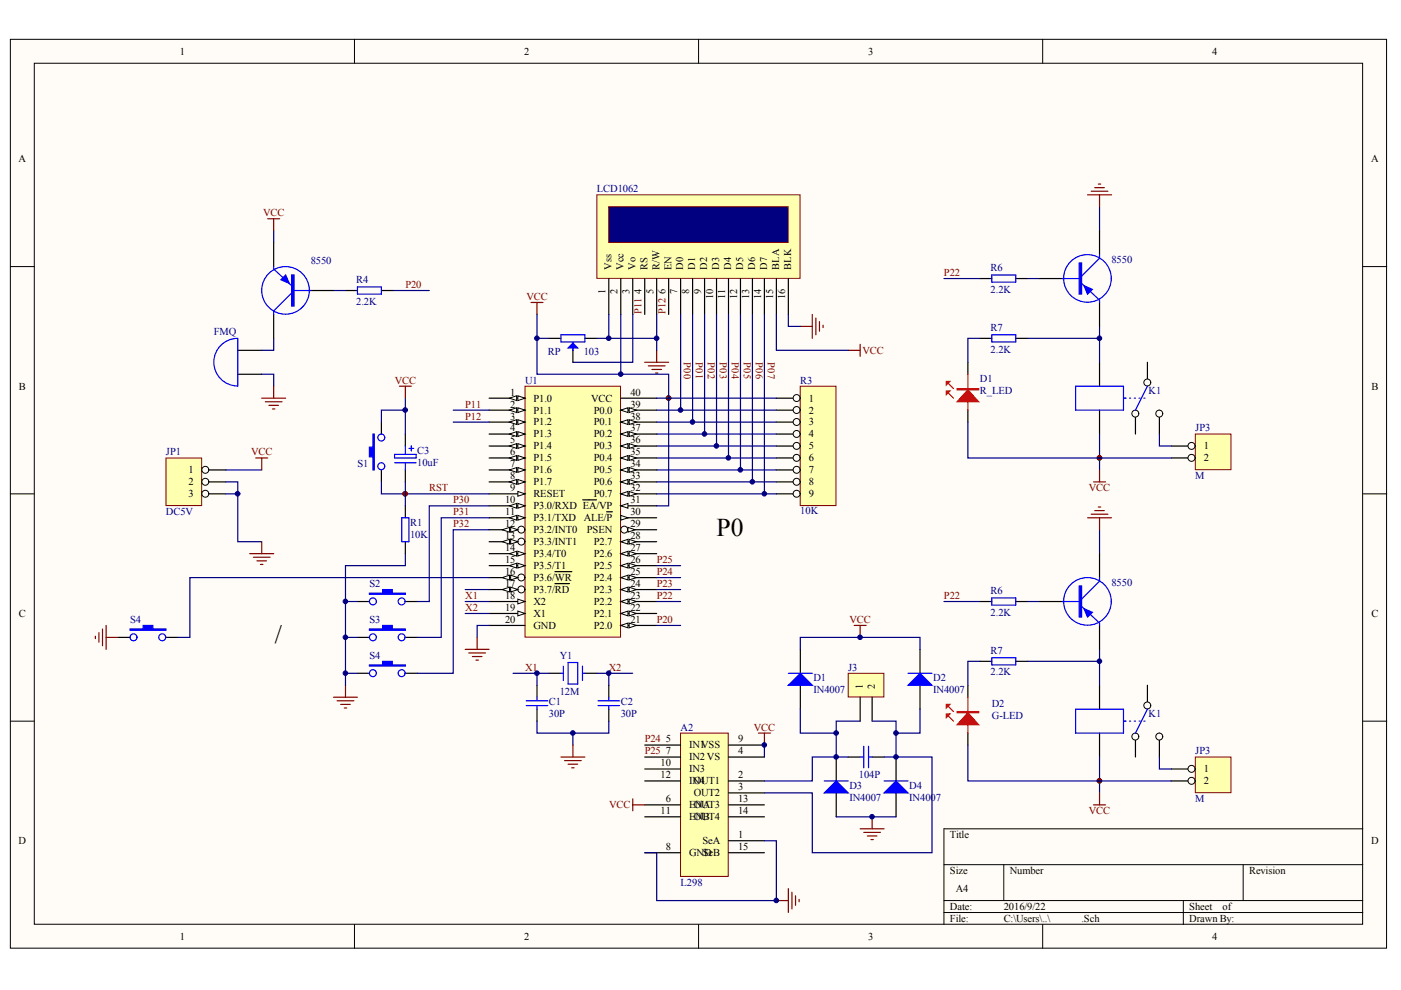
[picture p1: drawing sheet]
<svg xmlns="http://www.w3.org/2000/svg" width="297mm" height="210mm" viewBox="0 0 297 210" stroke-linecap="round" stroke-linejoin="round" font-family="sans-serif">
<g fill="#fffcf8" stroke="#000" stroke-width=".21">
<path d="M2.2 8.3h291.8v192.7h-291.8z"/>
<path d="M7.3 13.4h281.6v182.6h-281.6z"/>
</g>
<g fill="none" stroke="#000" stroke-width=".21">
<path d="M75.2 8.3v5.1M148.1 8.3v5.1M221.1 8.3v5.1M2.2 56.5h5.1M289 56.5h5M2.2 104.7h5.1M289 104.7h5M2.2 152.9h5.1M289 152.9h5M289 175.7h-88.9v20.3M75.2 196v5.1M148.1 196v5.1"/>
<path d="M200.1 183.3h88.9M200.1 190.9h88.9M200.1 193.5h88.9M212.8 183.3v7.6M221.1 196v5.1M250.9 190.9v5.1M263.6 183.3v7.6"/>
</g>
<g fill="#000080" stroke="#000080" stroke-width=".21">
<circle cx="85.9" cy="104.7" r=".49"/>
<circle cx="141.7" cy="84.4" r=".48"/>
<circle cx="233.1" cy="165.6" r=".48"/>
<circle cx="233.1" cy="97.1" r=".48"/>
</g>
<path d="M126.5 41.3h43.1v17.7h-43.1z" fill="#ffffb0" stroke="#800000" stroke-width=".21"/>
<path d="M129.1 43.8h38v7.6h-38z" fill="#000080" stroke="#800000" stroke-width=".21"/>
<g fill="none" stroke="#000" stroke-width=".25">
<path d="M129.1 59.1v7.6M131.6 59.1v7.6M134.2 59.1v7.6M136.7 59.1v7.6M139.2 59.1v7.6M141.8 59.1v7.6M144.3 59.1v7.6M146.8 59.1v7.6M149.4 59.1v7.6M151.9 59.1v7.6M154.5 59.1v7.6M157 59.1v7.6"/>
<path d="M159.5 59.1v7.6M162.1 59.1v7.6M164.6 59.1v7.6M167.1 59.1v7.6"/>
</g>
<path d="M169.7 69.2h2.5M172.2 66.7v5M173 67.4v3.6M173.7 68.2v2M174.5 69v.5M179.8 74.3h2.6M182.4 73v2.5" fill="none" stroke="#800000" stroke-width=".25"/>
<path d="M169.7 81.9h7.5v25.3h-7.5z" fill="#ffffb0" stroke="#800000" stroke-width=".21"/>
<path d="M164.6 84.4h5.1" fill="none" stroke="#000" stroke-width=".25"/>
<circle cx="168.9" cy="84.4" r=".74" fill="#fffcf8" stroke="#000" stroke-width=".21"/>
<path d="M164.6 87h5.1" fill="none" stroke="#000" stroke-width=".25"/>
<circle cx="168.9" cy="86.9" r=".74" fill="#fffcf8" stroke="#000" stroke-width=".21"/>
<path d="M164.6 89.5h5.1" fill="none" stroke="#000" stroke-width=".25"/>
<circle cx="168.9" cy="89.5" r=".74" fill="#fffcf8" stroke="#000" stroke-width=".21"/>
<path d="M164.6 92h5.1" fill="none" stroke="#000" stroke-width=".25"/>
<circle cx="168.9" cy="92" r=".74" fill="#fffcf8" stroke="#000" stroke-width=".21"/>
<path d="M164.6 94.6h5.1" fill="none" stroke="#000" stroke-width=".25"/>
<circle cx="168.9" cy="94.5" r=".74" fill="#fffcf8" stroke="#000" stroke-width=".21"/>
<path d="M164.6 97.1h5.1" fill="none" stroke="#000" stroke-width=".25"/>
<circle cx="168.9" cy="97.1" r=".74" fill="#fffcf8" stroke="#000" stroke-width=".21"/>
<path d="M164.6 99.6h5.1" fill="none" stroke="#000" stroke-width=".25"/>
<circle cx="168.9" cy="99.6" r=".74" fill="#fffcf8" stroke="#000" stroke-width=".21"/>
<path d="M164.6 102.2h5.1" fill="none" stroke="#000" stroke-width=".25"/>
<circle cx="168.9" cy="102.1" r=".74" fill="#fffcf8" stroke="#000" stroke-width=".21"/>
<path d="M164.6 104.7h5.1" fill="none" stroke="#000" stroke-width=".25"/>
<circle cx="168.9" cy="104.7" r=".74" fill="#fffcf8" stroke="#000" stroke-width=".21"/>
<g fill="none" stroke="#000080" stroke-width=".25">
<path d="M129.1 66.7v5M134.2 66.7v10.1h-12.7M144.3 66.7v20.3M146.8 66.7v22.8M149.4 66.7v25.3M151.9 66.7v27.9M154.5 66.7v30.4M157 66.7v32.9M159.5 66.7v35.5M162.1 66.7v38M167.1 66.7v2.5h2.6M139.2 87h25.4"/>
<path d="M139.2 89.5h25.4M139.2 92h25.4M139.2 94.6h25.4M139.2 97.1h25.4M139.2 99.6h25.4M139.2 102.2h25.4M139.2 104.7h25.4"/>
</g>
<path d="M136.7 76.8h5.1M137.5 77.6h3.5M138.2 78.3h2M139 79.1h.5M139.2 74.3v2.5" fill="none" stroke="#800000" stroke-width=".25"/>
<path d="M116.4 71.7h2.5M121.5 74.3v2.5M124 71.7h2.5" fill="none" stroke="#000" stroke-width=".25"/>
<path d="M118.9 71h5.1v1.5h-5.1zM121.5 72.5v1.8" fill="none" stroke="#00f" stroke-width=".25"/>
<path d="M120.5 73.8l1-1 1 1z" fill="#00f" stroke="#00f" stroke-width=".25"/>
<path d="M111.3 81.9h20.3v53.2h-20.3z" fill="#ffffb0" stroke="#800000" stroke-width=".21"/>
<path d="M131.6 107.2h7.6" fill="none" stroke="#000" stroke-width=".25"/>
<path d="M131.6 107.2l1.5-.5v1.1z" fill="#fffcf8" stroke="#000" stroke-width=".21"/>
<path d="M123.5 106h3M103.7 130.1h7.6" fill="none" stroke="#000" stroke-width=".25"/>
<path d="M109.8 129.6l1.5 .5-1.5 .5z" fill="#fffcf8" stroke="#000" stroke-width=".21"/>
<path d="M103.7 127.5h7.6" fill="none" stroke="#000" stroke-width=".25"/>
<path d="M109.8 127l1.5 .5-1.5 .5z" fill="#fffcf8" stroke="#000" stroke-width=".21"/>
<path d="M103.7 104.7h7.6" fill="none" stroke="#000" stroke-width=".25"/>
<path d="M109.8 104.2l1.5 .5-1.5 .5z" fill="#fffcf8" stroke="#000" stroke-width=".21"/>
<path d="M103.7 125h7.6" fill="none" stroke="#000" stroke-width=".25"/>
<circle cx="110.5" cy="125" r=".74" fill="#fffcf8" stroke="#000" stroke-width=".21"/>
<g fill="#fffcf8" stroke="#000" stroke-width=".21">
<path d="M108.3 124.5l1.5 .5-1.5 .5z"/>
<path d="M106.5 125l1.5-.5v1z"/>
</g>
<path d="M103.7 122.5h7.6M117.7 123.7h3" fill="none" stroke="#000" stroke-width=".25"/>
<circle cx="110.5" cy="122.4" r=".74" fill="#fffcf8" stroke="#000" stroke-width=".21"/>
<g fill="#fffcf8" stroke="#000" stroke-width=".21">
<path d="M108.3 122l1.5 .5-1.5 .5z"/>
<path d="M106.5 122.5l1.5-.5v1z"/>
</g>
<path d="M103.7 112.3h7.6M117.7 121.2h3.5" fill="none" stroke="#000" stroke-width=".25"/>
<circle cx="110.5" cy="112.3" r=".74" fill="#fffcf8" stroke="#000" stroke-width=".21"/>
<g fill="#fffcf8" stroke="#000" stroke-width=".21">
<path d="M108.3 111.8l1.5 .5-1.5 .5z"/>
<path d="M106.5 112.3l1.5-.5v1z"/>
</g>
<path d="M103.7 114.9h7.6" fill="none" stroke="#000" stroke-width=".25"/>
<circle cx="110.5" cy="114.8" r=".74" fill="#fffcf8" stroke="#000" stroke-width=".21"/>
<g fill="#fffcf8" stroke="#000" stroke-width=".21">
<path d="M108.3 114.3l1.5 .6-1.5 .5z"/>
<path d="M106.5 114.9l1.5-.6v1.1z"/>
</g>
<path d="M103.7 117.4h7.6" fill="none" stroke="#000" stroke-width=".25"/>
<g fill="#fffcf8" stroke="#000" stroke-width=".21">
<path d="M109.8 116.9l1.5 .5-1.5 .5z"/>
<path d="M108 117.4l1.5-.5v1z"/>
</g>
<path d="M103.7 119.9h7.6" fill="none" stroke="#000" stroke-width=".25"/>
<g fill="#fffcf8" stroke="#000" stroke-width=".21">
<path d="M109.8 119.4l1.5 .5-1.5 .5z"/>
<path d="M108 119.9l1.5-.5v1z"/>
</g>
<path d="M103.7 84.4h7.6" fill="none" stroke="#000" stroke-width=".25"/>
<g fill="#fffcf8" stroke="#000" stroke-width=".21">
<path d="M109.8 83.9l1.5 .5-1.5 .5z"/>
<path d="M108 84.4l1.5-.5v1z"/>
</g>
<path d="M103.7 87h7.6" fill="none" stroke="#000" stroke-width=".25"/>
<g fill="#fffcf8" stroke="#000" stroke-width=".21">
<path d="M109.8 86.5l1.5 .5-1.5 .5z"/>
<path d="M108 87l1.5-.5v1z"/>
</g>
<path d="M103.7 89.5h7.6" fill="none" stroke="#000" stroke-width=".25"/>
<g fill="#fffcf8" stroke="#000" stroke-width=".21">
<path d="M109.8 89l1.5 .5-1.5 .5z"/>
<path d="M108 89.5l1.5-.5v1z"/>
</g>
<path d="M103.7 92h7.6" fill="none" stroke="#000" stroke-width=".25"/>
<g fill="#fffcf8" stroke="#000" stroke-width=".21">
<path d="M109.8 91.5l1.5 .5-1.5 .5z"/>
<path d="M108 92l1.5-.5v1z"/>
</g>
<path d="M103.7 94.6h7.6" fill="none" stroke="#000" stroke-width=".25"/>
<g fill="#fffcf8" stroke="#000" stroke-width=".21">
<path d="M109.8 94.1l1.5 .5-1.5 .5z"/>
<path d="M108 94.6l1.5-.5v1z"/>
</g>
<path d="M103.7 97.1h7.6" fill="none" stroke="#000" stroke-width=".25"/>
<g fill="#fffcf8" stroke="#000" stroke-width=".21">
<path d="M109.8 96.6l1.5 .5-1.5 .5z"/>
<path d="M108 97.1l1.5-.5v1z"/>
</g>
<path d="M103.7 99.6h7.6" fill="none" stroke="#000" stroke-width=".25"/>
<g fill="#fffcf8" stroke="#000" stroke-width=".21">
<path d="M109.8 99.1l1.5 .5-1.5 .5z"/>
<path d="M108 99.6l1.5-.5v1z"/>
</g>
<path d="M103.7 102.2h7.6" fill="none" stroke="#000" stroke-width=".25"/>
<g fill="#fffcf8" stroke="#000" stroke-width=".21">
<path d="M109.8 101.7l1.5 .5-1.5 .5z"/>
<path d="M108 102.2l1.5-.5v1z"/>
</g>
<path d="M131.6 87h7.6" fill="none" stroke="#000" stroke-width=".25"/>
<g fill="#fffcf8" stroke="#000" stroke-width=".21">
<path d="M131.6 87l1.5-.5v1z"/>
<path d="M133.4 86.5l1.5 .5-1.5 .5z"/>
</g>
<path d="M131.6 89.5h7.6" fill="none" stroke="#000" stroke-width=".25"/>
<g fill="#fffcf8" stroke="#000" stroke-width=".21">
<path d="M131.6 89.5l1.5-.5v1z"/>
<path d="M133.4 89l1.5 .5-1.5 .5z"/>
</g>
<path d="M131.6 92h7.6" fill="none" stroke="#000" stroke-width=".25"/>
<g fill="#fffcf8" stroke="#000" stroke-width=".21">
<path d="M131.6 92l1.5-.5v1z"/>
<path d="M133.4 91.5l1.5 .5-1.5 .5z"/>
</g>
<path d="M131.6 94.6h7.6" fill="none" stroke="#000" stroke-width=".25"/>
<g fill="#fffcf8" stroke="#000" stroke-width=".21">
<path d="M131.6 94.6l1.5-.5v1z"/>
<path d="M133.4 94.1l1.5 .5-1.5 .5z"/>
</g>
<path d="M131.6 97.1h7.6" fill="none" stroke="#000" stroke-width=".25"/>
<g fill="#fffcf8" stroke="#000" stroke-width=".21">
<path d="M131.6 97.1l1.5-.5v1z"/>
<path d="M133.4 96.6l1.5 .5-1.5 .5z"/>
</g>
<path d="M131.6 99.6h7.6" fill="none" stroke="#000" stroke-width=".25"/>
<g fill="#fffcf8" stroke="#000" stroke-width=".21">
<path d="M131.6 99.6l1.5-.5v1z"/>
<path d="M133.4 99.1l1.5 .5-1.5 .5z"/>
</g>
<path d="M131.6 102.2h7.6" fill="none" stroke="#000" stroke-width=".25"/>
<g fill="#fffcf8" stroke="#000" stroke-width=".21">
<path d="M131.6 102.2l1.5-.5v1z"/>
<path d="M133.4 101.7l1.5 .5-1.5 .5z"/>
</g>
<path d="M131.6 104.7h7.6" fill="none" stroke="#000" stroke-width=".25"/>
<g fill="#fffcf8" stroke="#000" stroke-width=".21">
<path d="M131.6 104.7l1.5-.5v1z"/>
<path d="M133.4 104.2l1.5 .5-1.5 .5z"/>
</g>
<path d="M131.6 132.6h7.6" fill="none" stroke="#000" stroke-width=".25"/>
<g fill="#fffcf8" stroke="#000" stroke-width=".21">
<path d="M131.6 132.6l1.5-.5v1z"/>
<path d="M133.4 132.1l1.5 .5-1.5 .5z"/>
</g>
<path d="M131.6 130.1h7.6" fill="none" stroke="#000" stroke-width=".25"/>
<g fill="#fffcf8" stroke="#000" stroke-width=".21">
<path d="M131.6 130.1l1.5-.5v1z"/>
<path d="M133.4 129.6l1.5 .5-1.5 .5z"/>
</g>
<path d="M131.6 127.5h7.6" fill="none" stroke="#000" stroke-width=".25"/>
<g fill="#fffcf8" stroke="#000" stroke-width=".21">
<path d="M131.6 127.5l1.5-.5v1z"/>
<path d="M133.4 127l1.5 .5-1.5 .5z"/>
</g>
<path d="M131.6 125h7.6" fill="none" stroke="#000" stroke-width=".25"/>
<g fill="#fffcf8" stroke="#000" stroke-width=".21">
<path d="M131.6 125l1.5-.5v1z"/>
<path d="M133.4 124.5l1.5 .5-1.5 .5z"/>
</g>
<path d="M131.6 122.5h7.6" fill="none" stroke="#000" stroke-width=".25"/>
<g fill="#fffcf8" stroke="#000" stroke-width=".21">
<path d="M131.6 122.5l1.5-.5v1z"/>
<path d="M133.4 122l1.5 .5-1.5 .5z"/>
</g>
<path d="M131.6 119.9h7.6" fill="none" stroke="#000" stroke-width=".25"/>
<g fill="#fffcf8" stroke="#000" stroke-width=".21">
<path d="M131.6 119.9l1.5-.5v1z"/>
<path d="M133.4 119.4l1.5 .5-1.5 .5z"/>
</g>
<path d="M131.6 117.4h7.6" fill="none" stroke="#000" stroke-width=".25"/>
<g fill="#fffcf8" stroke="#000" stroke-width=".21">
<path d="M131.6 117.4l1.5-.5v1z"/>
<path d="M133.4 116.9l1.5 .5-1.5 .5z"/>
</g>
<path d="M131.6 114.9h7.6" fill="none" stroke="#000" stroke-width=".25"/>
<g fill="#fffcf8" stroke="#000" stroke-width=".21">
<path d="M131.6 114.9l1.5-.6v1.1z"/>
<path d="M133.4 114.3l1.5 .6-1.5 .5z"/>
</g>
<path d="M131.6 112.3h7.6" fill="none" stroke="#000" stroke-width=".25"/>
<circle cx="132.4" cy="112.3" r=".74" fill="#fffcf8" stroke="#000" stroke-width=".21"/>
<path d="M133.1 111.8l1.6 .5-1.6 .5z" fill="#fffcf8" stroke="#000" stroke-width=".21"/>
<path d="M131.6 109.8h7.6" fill="none" stroke="#000" stroke-width=".25"/>
<path d="M131.6 109.3l1.5 .5-1.5 .5z" fill="#fffcf8" stroke="#000" stroke-width=".21"/>
<path d="M103.7 109.8h7.6M128.6 108.5h1.2" fill="none" stroke="#000" stroke-width=".25"/>
<g fill="#fffcf8" stroke="#000" stroke-width=".21">
<path d="M109.8 109.3l1.5 .5-1.5 .5z"/>
<path d="M108 109.8l1.5-.5v1z"/>
</g>
<path d="M103.7 107.2h7.6" fill="none" stroke="#000" stroke-width=".25"/>
<g fill="#fffcf8" stroke="#000" stroke-width=".21">
<path d="M109.8 106.7l1.5 .5-1.5 .6z"/>
<path d="M108 107.2l1.5-.5v1.1z"/>
</g>
<g fill="none" stroke="#000" stroke-width=".25">
<path d="M50.4 74.3h5.1M50.4 79.3h5.1M73.3 61.6h2.5M80.9 61.6h2.5M243.3 76.8v5.1M80.9 89.5v2.5M80.9 99.6v2.6M85.9 92v2.6M85.9 99.6v2.6M131.6 84.4h7.6M85.9 107.2v2.6M85.9 114.9v2.5"/>
<path d="M75.8 127.5h2.5M75.8 135.1h2.5M85.9 127.5h2.6M85.9 135.1h2.6M103.7 132.6h7.6M75.8 142.8h2.5M85.9 142.8h2.6M113.9 145.3v2.5M113.9 150.4v2.5M116.4 142.8h2.5M124 142.8h2.5M129.1 145.3v2.5"/>
<path d="M129.1 150.4v2.5"/>
</g>
<g fill="none" stroke="#00f" stroke-width=".25">
<path d="M75.8 60.8h5.1v1.6h-5.1zM50.4 81.8a5 5 0 0 1-5.1-5 5 5 0 0 1 5.1-5.1v10.2M83.7 96.3h4.5v.8h-4.5zM83.7 98.1h4.5M85.9 94.6v1.7M85.9 98.1v1.5M86.7 95.1h1M87.2 94.6v1M85.2 109.8h1.5v5.1h-1.5zM111.6 149.6h4.5M111.6 148.6h4.5M113.9 147.8v.8"/>
<path d="M113.9 149.6v.8M118.9 142.8h.5M119.4 141.2v3.1M120.5 140.5h2v4.5h-2zM123.5 141.2v3.1M123.5 142.8h.5M126.8 149.6h4.6M126.8 148.6h4.6M129.1 147.8v.8M129.1 149.6v.8"/>
<circle cx="80.8" cy="92.8" r=".74"/>
<circle cx="80.8" cy="98.9" r=".74"/>
<circle cx="79.1" cy="127.5" r=".74"/>
<circle cx="79.1" cy="135.1" r=".74"/>
<circle cx="85.2" cy="127.5" r=".74"/>
<circle cx="85.2" cy="135.1" r=".74"/>
<circle cx="79.1" cy="142.7" r=".74"/>
<circle cx="85.2" cy="142.7" r=".74"/>
</g>
<g fill="none" stroke="#000080" stroke-width=".25">
<path d="M58 48.9v2.6M55.5 79.3h2.5v2.6M58 71.7v2.6h-2.5M70.7 61.6h2.6M85.9 87h-5v2.5M85.9 84.4v7.6M80.9 102.2v2.5h22.8M103.7 107.2h-12.7v20.3h-2.5M103.7 109.8h-10.1v25.3h-5.1M103.7 112.3h-7.6v30.5h-7.6M73.3 135.1h2.5M98.6 130.1h5.1"/>
<path d="M98.6 127.5h5.1M98.6 125h5.1M103.7 132.6h-2.5v2.5M108.8 142.8h7.6M113.9 152.9v2.5h15.2v-2.5M113.9 142.8v2.5M121.5 155.4v2.6M126.5 142.8h7.7M129.1 142.8v2.5"/>
</g>
<g fill="none" stroke="#800000" stroke-width=".25">
<path d="M98.6 137.7h5.1M99.4 138.4h3.5M100.1 139.2h2.1M100.9 140h.5M101.2 135.1v2.6M70.7 147.8h5.1M71.5 148.6h3.5M72.2 149.3h2.1M73 150.1h.5M73.3 145.3v2.5M121.5 158v2.5M118.9 160.5h5.1"/>
<path d="M119.7 161.3h3.5M120.5 162h2M121.2 162.8h.5"/>
</g>
<g fill="#00f" stroke="#00f" stroke-width=".25">
<path d="M79.1 92h.2v7.6h-.2v-2.8h-.8v-2h.8z" fill-rule="evenodd"/>
<path d="M78.3 125.8h2.8v-.8h2v.8h2.8v.2h-7.6z" fill-rule="evenodd"/>
<path d="M78.3 133.4h2.8v-.8h2v.8h2.8v.2h-7.6z" fill-rule="evenodd"/>
<path d="M78.3 141h2.8v-.8h2v.8h2.8v.2h-7.6z" fill-rule="evenodd"/>
</g>
<circle cx="243.2" cy="81.1" r=".74" fill="#fffcf8" stroke="#000" stroke-width=".21"/>
<path d="M245.8 87v5" fill="none" stroke="#000" stroke-width=".25"/>
<circle cx="245.8" cy="87.7" r=".74" fill="#fffcf8" stroke="#000" stroke-width=".21"/>
<path d="M240.7 87v5" fill="none" stroke="#000" stroke-width=".25"/>
<circle cx="240.7" cy="87.7" r=".74" fill="#fffcf8" stroke="#000" stroke-width=".21"/>
<path d="M207.7 59.1h2.6M215.4 59.1h2.5M205.2 76.8v2.5M207.7 71.7h2.6M215.4 71.7h2.5M233.1 76.8v5.1M205.2 87v2.5M233.1 87v5" fill="none" stroke="#000" stroke-width=".25"/>
<path d="M210.3 58.3h5.1v1.5h-5.1zM210.3 71h5.1v1.5h-5.1zM228 81.9h10.2v5.1h-10.2zM238.2 84.4h.5M239.5 84.4h.2M240.5 84.4h.2M241.5 84.4h.3M242.5 84.4h.3M243.3 81.9l-2.6 5.1" fill="none" stroke="#00f" stroke-width=".25"/>
<path d="M205.2 79.3v7.7M201.1 81.4l1.1 1M201.1 83.4l1.1 1" fill="none" stroke="#f00" stroke-width=".25"/>
<g fill="#f00" stroke="#f00" stroke-width=".25">
<path d="M205.2 82.6l2.3 2.6h-4.6z"/>
<path d="M200.6 80.9h.8l-.8 .7z"/>
<path d="M200.6 82.9h.8l-.8 .8z"/>
<path d="M202.9 82.4h4.6v.2h-4.6z" fill-rule="evenodd"/>
</g>
<path d="M207.7 71.7h-2.5v5.1M217.9 71.7h15.2M233.1 69.2v7.6M233.1 92v7.6" fill="none" stroke="#000080" stroke-width=".25"/>
<path d="M253.4 92h7.6v7.6h-7.6z" fill="#ffffb0" stroke="#800000" stroke-width=".21"/>
<path d="M248.3 94.6h5.1" fill="none" stroke="#000" stroke-width=".25"/>
<circle cx="252.6" cy="94.5" r=".74" fill="#fffcf8" stroke="#000" stroke-width=".21"/>
<path d="M248.3 97.1h5.1" fill="none" stroke="#000" stroke-width=".25"/>
<circle cx="252.6" cy="97.1" r=".74" fill="#fffcf8" stroke="#000" stroke-width=".21"/>
<path d="M200.1 59.1h7.6M217.9 59.1h2.5M113.9 71.7h2.5M245.8 92v2.6h2.5" fill="none" stroke="#000080" stroke-width=".25"/>
<path d="M56.8 46.4h2.5M58 46.4v2.5M112.6 64.1h2.5M113.9 64.1v2.6M55.5 84.4h5.1M56.2 85.2h3.6M57 85.9h2M57.8 86.7h.5M58 81.9v2.5M84.7 81.9h2.5M85.9 81.9v2.5" fill="none" stroke="#800000" stroke-width=".25"/>
<path d="M35.2 97.1h7.5v10.1h-7.5z" fill="#ffffb0" stroke="#800000" stroke-width=".21"/>
<path d="M42.8 99.6h5.1" fill="none" stroke="#000" stroke-width=".25"/>
<circle cx="43.5" cy="99.6" r=".74" fill="#fffcf8" stroke="#000" stroke-width=".21"/>
<path d="M42.8 102.2h5.1" fill="none" stroke="#000" stroke-width=".25"/>
<circle cx="43.5" cy="102.1" r=".74" fill="#fffcf8" stroke="#000" stroke-width=".21"/>
<path d="M42.8 104.7h5.1" fill="none" stroke="#000" stroke-width=".25"/>
<circle cx="43.5" cy="104.7" r=".74" fill="#fffcf8" stroke="#000" stroke-width=".21"/>
<g fill="none" stroke="#000080" stroke-width=".25">
<path d="M233.1 43.8v5.1M83.4 61.6h7.6M113.9 66.7v12.6h27.9v27.9h-2.6M126.5 71.7h12.7M131.6 66.7v12.6M139.2 66.7v7.6M164.6 66.7v7.6h15.2M47.9 99.6h7.6M96.1 87h7.6M96.1 89.5h7.6M139.2 84.4h25.4M205.2 89.5v7.6h43.1"/>
<path d="M47.9 102.2h2.5v12.7h5.1M47.9 104.7h2.5M85.9 117.4v2.5h-12.6v25.4M85.9 102.2v5M73.3 127.5h2.5M139.2 127.5h5.1M139.2 132.6h5.1M139.2 125h5.1M73.3 142.8h2.5"/>
</g>
<g fill="none" stroke="#800000" stroke-width=".25">
<path d="M232.1 39.8h2M232.9 39h.5M230.6 41.3h5.1M231.3 40.5h3.6M233.1 41.3v2.5M54.2 97.1h2.6M55.5 97.1v2.5M233.1 99.6v2.6M52.9 117.4h5.1M53.7 118.2h3.6M54.5 118.9h2M55.2 119.7h.5"/>
<path d="M55.5 114.9v2.5M231.9 102.2h2.5"/>
</g>
<path d="M58 51.5v5M220.4 59.1h5.1M233.1 48.9v5.1M58 66.7v5M65.6 61.6h5.1M233.1 64.1v5.1M243.3 145.3v5.1" fill="none" stroke="#000" stroke-width=".25"/>
<g fill="none" stroke="#00f" stroke-width=".25">
<path d="M58 56.5v.5l3.8 3.6M225.3 59.1h3.5M233.1 54v.7l-3.8 3.9M61.8 62.1l-3.8 3.8v.8M62.3 61.6h3.6M229.3 60.1l3.8 3.5v.5"/>
<circle cx="230.6" cy="59" r="5"/>
<circle cx="60.5" cy="61.6" r="5"/>
</g>
<g fill="#00f" stroke="#00f" stroke-width=".25">
<path d="M59.5 59.3l1.1-1 .7 1.8z"/>
<path d="M229.8 60.6l1.8 .7-1 1.1z"/>
<path d="M61.8 58.3h.5v6.6h-.5z" fill-rule="evenodd"/>
<path d="M228.8 55.8h.5v6.6h-.5z" fill-rule="evenodd"/>
</g>
<g fill="#800000" stroke="#800000" stroke-width=".21">
<circle cx="141.7" cy="84.4" r=".48"/>
<circle cx="85.9" cy="104.7" r=".49"/>
<circle cx="233.1" cy="97.1" r=".48"/>
</g>
<circle cx="243.2" cy="149.6" r=".74" fill="#fffcf8" stroke="#000" stroke-width=".21"/>
<path d="M245.8 155.4v5.1" fill="none" stroke="#000" stroke-width=".25"/>
<circle cx="245.8" cy="156.2" r=".74" fill="#fffcf8" stroke="#000" stroke-width=".21"/>
<path d="M240.7 155.4v5.1" fill="none" stroke="#000" stroke-width=".25"/>
<circle cx="240.7" cy="156.2" r=".74" fill="#fffcf8" stroke="#000" stroke-width=".21"/>
<path d="M207.7 127.5h2.6M215.4 127.5h2.5M205.2 145.3v2.5M205.2 155.4v2.6M207.7 140.2h2.6M215.4 140.2h2.5M233.1 145.3v5.1M233.1 155.4v5.1" fill="none" stroke="#000" stroke-width=".25"/>
<path d="M210.3 126.8h5.1v1.5h-5.1zM210.3 139.5h5.1v1.5h-5.1zM228 150.4h10.2v5h-10.2zM238.2 152.9h.5M239.5 152.9h.2M240.5 152.9h.2M241.5 152.9h.3M242.5 152.9h.3M243.3 150.4l-2.6 5" fill="none" stroke="#00f" stroke-width=".25"/>
<path d="M201.1 149.9l1.1 1M201.1 151.9l1.1 1M205.2 147.8v7.6" fill="none" stroke="#f00" stroke-width=".25"/>
<g fill="#f00" stroke="#f00" stroke-width=".25">
<path d="M205.2 151.1l2.3 2.6h-4.6z"/>
<path d="M200.6 149.3h.8l-.8 .8z"/>
<path d="M200.6 151.4h.8l-.8 .7z"/>
<path d="M202.9 150.9h4.6v.2h-4.6z" fill-rule="evenodd"/>
</g>
<path d="M233.1 137.7v7.6M207.7 140.2h-2.5v5.1M217.9 140.2h15.2M233.1 160.5v7.6" fill="none" stroke="#000080" stroke-width=".25"/>
<path d="M253.4 160.5h7.6v7.6h-7.6z" fill="#ffffb0" stroke="#800000" stroke-width=".21"/>
<path d="M248.3 163h5.1" fill="none" stroke="#000" stroke-width=".25"/>
<circle cx="252.6" cy="163" r=".74" fill="#fffcf8" stroke="#000" stroke-width=".21"/>
<path d="M248.3 165.6h5.1" fill="none" stroke="#000" stroke-width=".25"/>
<circle cx="252.6" cy="165.5" r=".74" fill="#fffcf8" stroke="#000" stroke-width=".21"/>
<path d="M233.1 112.3v5.1M103.7 122.5h-63.4v12.6h-2.6M200.1 127.5h7.6M217.9 127.5h2.5M205.2 158v7.6h43.1M245.8 160.5v2.5h2.5" fill="none" stroke="#000080" stroke-width=".25"/>
<circle cx="233.1" cy="165.6" r=".48" fill="#800000" stroke="#800000" stroke-width=".21"/>
<path d="M233.1 117.4v5.1M25 135.1h2.6M35.2 135.1h2.5M220.4 127.5h5.1M233.1 132.6v5.1" fill="none" stroke="#000" stroke-width=".25"/>
<g fill="none" stroke="#00f" stroke-width=".25">
<path d="M225.3 127.5h3.5M229.3 128.6l3.8 3.5v.5M233.1 122.5v.7l-3.8 3.8"/>
<circle cx="28.3" cy="135.1" r=".74"/>
<circle cx="34.4" cy="135.1" r=".74"/>
<circle cx="230.6" cy="127.5" r="5"/>
</g>
<g fill="#00f" stroke="#00f" stroke-width=".25">
<path d="M229.8 129.1l1.8 .7-1 1z"/>
<path d="M228.8 124.2h.5v6.6h-.5z" fill-rule="evenodd"/>
<path d="M27.6 133.4h2.8v-.8h2v.8h2.8v.2h-7.6z" fill-rule="evenodd"/>
</g>
<path d="M230.6 109.8h5.1M231.3 109h3.6M232.1 108.3h2M232.9 107.5h.5M233.1 109.8v2.5M20.2 134.9v.5M21 134.1v2.1M21.7 133.4v3.5M22.5 132.6v5.1M22.5 135.1h2.5M231.9 170.7h2.5M233.1 168.1v2.6" fill="none" stroke="#800000" stroke-width=".25"/>
<path d="M144.3 155.4h10.1v30.4h-10.1z" fill="#ffffb0" stroke="#800000" stroke-width=".21"/>
<g fill="none" stroke="#000" stroke-width=".25">
<path d="M136.7 158h7.6M154.5 158h7.6M136.7 160.5h7.6M136.7 163h7.6M136.7 165.6h7.6M136.7 170.7h7.6M136.7 173.2h7.6M154.5 178.3h7.6M154.5 160.5h7.6M154.5 165.6h7.6M154.5 170.7h7.6M154.5 173.2h7.6"/>
<path d="M154.5 168.1h7.6M179.8 160.5h2.6M184.9 160.5h2.5M136.7 180.8h7.6M154.5 180.8h7.6"/>
</g>
<path d="M162.1 158v2.5" fill="none" stroke="#000080" stroke-width=".25"/>
<path d="M160.8 155.4h2.5M162.1 155.4v2.6M134.2 169.4v2.5M134.2 170.7h2.5M164.6 190.9h2.5M167.1 188.4v5.1M167.9 189.2v3.5M168.7 189.9v2.1M169.4 190.7v.5" fill="none" stroke="#800000" stroke-width=".25"/>
<path d="M183.1 158.2v4.6M184.1 158.2v4.6M182.4 160.5h.7M184.1 160.5h.8" fill="none" stroke="#00f" stroke-width=".25"/>
<path d="M179.8 142.8h7.6v5h-7.6z" fill="#ffffb0" stroke="#800000" stroke-width=".21"/>
<path d="M169.7 137.7v5.1M195.1 137.7v5.1M169.7 145.3v5.1M182.4 147.8v5.1M184.9 147.8v5.1M195.1 145.3v5.1M177.3 160.5v5.1M177.3 168.1v5.1M190 160.5v5.1M190 168.1v5.1" fill="none" stroke="#000" stroke-width=".25"/>
<path d="M139.2 119.9h5.1M139.2 122.5h5.1M169.7 137.7v-2.6h25.4v2.6M169.7 150.4v5h7.6M182.4 152.9h-5.1v7.6h2.5M184.9 152.9h5.1v7.6h-2.6M195.1 150.4v5h-5.1M162.1 178.3h2.5v12.6h-25.4v-10.1h-2.5M177.3 160.5h-5.1v5.1h-10.1M177.3 173.2h12.7M190 160.5h7.6v20.3h-25.4v-12.7h-10.1" fill="none" stroke="#000080" stroke-width=".25"/>
<g fill="#00f" stroke="#00f" stroke-width=".25">
<path d="M167.1 145.3l2.6-2.5 2.5 2.5z"/>
<path d="M192.5 145.3l2.6-2.5 2.5 2.5z"/>
<path d="M174.8 168.1l2.5-2.5 2.5 2.5z"/>
<path d="M187.4 168.1l2.6-2.5 2.5 2.5z"/>
</g>
<path d="M167.1 142.8h5.1M192.5 142.8h5.1M174.8 165.6h5M187.4 165.6h5.1" fill="none" stroke="#00f" stroke-width=".25"/>
<path d="M181.1 132.6h2.5M182.4 132.6v2.5M182.4 175.7h5M183.1 176.5h3.6M183.9 177.2h2M184.7 178h.5M184.9 173.2v2.5" fill="none" stroke="#800000" stroke-width=".25"/>
<g fill="#000080" stroke="#000080" stroke-width=".21">
<circle cx="50.4" cy="104.7" r=".49"/>
<circle cx="73.2" cy="142.7" r=".48"/>
<circle cx="73.2" cy="135.1" r=".48"/>
<circle cx="73.2" cy="127.5" r=".48"/>
<circle cx="85.9" cy="86.9" r=".49"/>
<circle cx="113.8" cy="142.7" r=".48"/>
<circle cx="113.8" cy="71.7" r=".48"/>
<circle cx="121.4" cy="155.4" r=".48"/>
<circle cx="129.1" cy="142.7" r=".48"/>
<circle cx="129.1" cy="71.7" r=".48"/>
<circle cx="131.6" cy="79.3" r=".48"/>
<circle cx="139.2" cy="71.7" r=".48"/>
<circle cx="144.3" cy="86.9" r=".48"/>
<circle cx="146.8" cy="89.5" r=".48"/>
<circle cx="149.4" cy="92" r=".48"/>
<circle cx="151.9" cy="94.5" r=".48"/>
<circle cx="154.4" cy="97.1" r=".48"/>
<circle cx="157" cy="99.6" r=".48"/>
<circle cx="159.5" cy="102.1" r=".48"/>
<circle cx="162" cy="157.9" r=".48"/>
<circle cx="162" cy="104.7" r=".48"/>
<circle cx="164.6" cy="190.9" r=".48"/>
<circle cx="177.3" cy="160.5" r=".48"/>
<circle cx="177.3" cy="155.4" r=".48"/>
<circle cx="182.3" cy="135.1" r=".48"/>
<circle cx="184.9" cy="173.2" r=".48"/>
<circle cx="190" cy="160.5" r=".48"/>
<circle cx="190" cy="155.4" r=".48"/>
<circle cx="233.1" cy="140.2" r=".48"/>
<circle cx="233.1" cy="71.7" r=".48"/>
</g>
<g font-size="5.4">
<text x="151.9" y="113.6">P0</text>
<text x="58.3" y="136.4">/</text>
</g>
<g font-size="2.2">
<text x="38.2" y="11.6">1</text>
<text x="111.1" y="11.6">2</text>
<text x="184.1" y="11.6">3</text>
<text x="257" y="11.6">4</text>
<text x="3.9" y="34.4">A</text>
<text x="290.7" y="34.4">A</text>
<text x="129.6" y="57.3" transform="rotate(-90 129.6 57.3)">Vss</text>
<text x="132.2" y="57.3" transform="rotate(-90 132.2 57.3)">Vcc</text>
<text x="134.7" y="57.3" transform="rotate(-90 134.7 57.3)">Vo</text>
<text x="137.3" y="57.3" transform="rotate(-90 137.3 57.3)">RS</text>
<text x="139.8" y="57.3" transform="rotate(-90 139.8 57.3)">R/W</text>
<text x="142.3" y="57.3" transform="rotate(-90 142.3 57.3)">EN</text>
<text x="144.9" y="57.3" transform="rotate(-90 144.9 57.3)">D0</text>
<text x="147.4" y="57.3" transform="rotate(-90 147.4 57.3)">D1</text>
<text x="150" y="57.3" transform="rotate(-90 150 57.3)">D2</text>
<text x="152.5" y="57.3" transform="rotate(-90 152.5 57.3)">D3</text>
<text x="155" y="57.3" transform="rotate(-90 155 57.3)">D4</text>
<text x="157.6" y="57.3" transform="rotate(-90 157.6 57.3)">D5</text>
<text x="160.1" y="57.3" transform="rotate(-90 160.1 57.3)">D6</text>
<text x="162.6" y="57.3" transform="rotate(-90 162.6 57.3)">D7</text>
<text x="165.2" y="57.3" transform="rotate(-90 165.2 57.3)">BLA</text>
<text x="167.7" y="57.3" transform="rotate(-90 167.7 57.3)">BLK</text>
<text x="128.4" y="62.2" transform="rotate(-90 128.4 62.2)">1</text>
<text x="130.9" y="62.2" transform="rotate(-90 130.9 62.2)">2</text>
<text x="133.5" y="62.2" transform="rotate(-90 133.5 62.2)">3</text>
<text x="136" y="62.2" transform="rotate(-90 136 62.2)">4</text>
<text x="138.5" y="62.2" transform="rotate(-90 138.5 62.2)">5</text>
<text x="141.1" y="62.2" transform="rotate(-90 141.1 62.2)">6</text>
<text x="143.6" y="62.2" transform="rotate(-90 143.6 62.2)">7</text>
<text x="146.1" y="62.2" transform="rotate(-90 146.1 62.2)">8</text>
<text x="148.7" y="62.2" transform="rotate(-90 148.7 62.2)">9</text>
<text x="151.2" y="63.4" transform="rotate(-90 151.2 63.4)">10</text>
<text x="153.8" y="63.4" transform="rotate(-90 153.8 63.4)">11</text>
<text x="156.3" y="63.4" transform="rotate(-90 156.3 63.4)">12</text>
<text x="158.8" y="63.4" transform="rotate(-90 158.8 63.4)">13</text>
<text x="161.4" y="63.4" transform="rotate(-90 161.4 63.4)">14</text>
<text x="163.9" y="63.4" transform="rotate(-90 163.9 63.4)">15</text>
<text x="166.4" y="63.4" transform="rotate(-90 166.4 63.4)">16</text>
<text x="4" y="82.6">B</text>
<text x="108.2" y="83.9">1</text>
<text x="133.6" y="83.9">40</text>
<text x="290.8" y="82.6">B</text>
<text x="108.2" y="86.4">2</text>
<text x="108.2" y="88.9">3</text>
<text x="113.1" y="85.1">P1.0</text>
<text x="113.1" y="87.7">P1.1</text>
<text x="125.3" y="85.1">VCC</text>
<text x="125.9" y="87.7">P0.0</text>
<text x="133.6" y="86.4">39</text>
<text x="133.6" y="88.9">38</text>
<text x="171.5" y="85.1">1</text>
<text x="171.5" y="87.7">2</text>
<text x="108.2" y="91.5">4</text>
<text x="108.2" y="94">5</text>
<text x="113.1" y="90.2">P1.2</text>
<text x="113.1" y="92.8">P1.3</text>
<text x="113.1" y="95.3">P1.4</text>
<text x="125.9" y="90.2">P0.1</text>
<text x="125.9" y="92.8">P0.2</text>
<text x="125.9" y="95.3">P0.3</text>
<text x="133.6" y="91.5">37</text>
<text x="133.6" y="94">36</text>
<text x="171.5" y="90.2">3</text>
<text x="171.5" y="92.8">4</text>
<text x="171.5" y="95.3">5</text>
<text x="255.2" y="95.3">1</text>
<text x="39.9" y="100.4">1</text>
<text x="108.2" y="96.6">6</text>
<text x="108.2" y="99.1">7</text>
<text x="108.2" y="101.6">8</text>
<text x="113.1" y="97.8">P1.5</text>
<text x="113.1" y="100.4">P1.6</text>
<text x="125.9" y="97.8">P0.4</text>
<text x="125.9" y="100.4">P0.5</text>
<text x="133.6" y="96.6">35</text>
<text x="133.6" y="99.1">34</text>
<text x="133.6" y="101.6">33</text>
<text x="171.5" y="97.8">6</text>
<text x="171.5" y="100.4">7</text>
<text x="255.2" y="97.8">2</text>
<text x="39.9" y="102.9">2</text>
<text x="39.9" y="105.4">3</text>
<text x="107.1" y="106.7">10</text>
<text x="108.2" y="104.2">9</text>
<text x="113.1" y="105.4">RESET</text>
<text x="113.1" y="102.9">P1.7</text>
<text x="113.1" y="108">P3.0/RXD EA/VP</text>
<text x="125.9" y="102.9">P0.6</text>
<text x="125.9" y="105.4">P0.7</text>
<text x="133.6" y="106.7">31</text>
<text x="133.6" y="104.2">32</text>
<text x="171.5" y="102.9">8</text>
<text x="171.5" y="105.4">9</text>
<text x="107.1" y="111.8">12</text>
<text x="107.1" y="109.2">11</text>
<text x="113.1" y="113">P3.2/INT0</text>
<text x="113.1" y="110.5">P3.1/TXD</text>
<text x="123.8" y="110.5">ALE/P</text>
<text x="124.4" y="113">PSEN</text>
<text x="133.6" y="111.8">29</text>
<text x="133.6" y="109.2">30</text>
<text x="107.1" y="114.3">13</text>
<text x="107.1" y="116.8">14</text>
<text x="107.1" y="119.4">15</text>
<text x="113.1" y="115.6">P3.3/INT1</text>
<text x="113.1" y="118.1">P3.4/T0</text>
<text x="125.9" y="118.1">P2.6</text>
<text x="125.9" y="115.6">P2.7</text>
<text x="133.6" y="119.4">26</text>
<text x="133.6" y="116.8">27</text>
<text x="133.6" y="114.3">28</text>
<text x="107.1" y="124.5">17</text>
<text x="107.1" y="121.9">16</text>
<text x="113.1" y="125.7">P3.7/RD</text>
<text x="113.1" y="123.2">P3.6/WR</text>
<text x="113.1" y="120.6">P3.5/T1</text>
<text x="125.9" y="125.7">P2.3</text>
<text x="125.9" y="123.2">P2.4</text>
<text x="125.9" y="120.6">P2.5</text>
<text x="133.6" y="124.5">24</text>
<text x="133.6" y="121.9">25</text>
<text x="4" y="130.8">C</text>
<text x="107.1" y="129.5">19</text>
<text x="107.1" y="127">18</text>
<text x="113.1" y="130.8">X1</text>
<text x="113.1" y="128.3">X2</text>
<text x="125.9" y="130.8">P2.1</text>
<text x="125.9" y="128.3">P2.2</text>
<text x="133.6" y="129.5">22</text>
<text x="133.6" y="127">23</text>
<text x="290.8" y="130.8">C</text>
<text x="107.1" y="132.1">20</text>
<text x="113.1" y="133.3">GND</text>
<text x="125.9" y="133.3">P2.0</text>
<text x="133.6" y="132.1">21</text>
<text x="182.9" y="146.1" transform="rotate(-90 182.9 146.1)">1</text>
<text x="185.5" y="146.1" transform="rotate(-90 185.5 146.1)">2</text>
<text x="141.2" y="157.4">5</text>
<text x="141.2" y="160">7</text>
<text x="146.1" y="158.7">IN1VSS</text>
<text x="146.1" y="161.2">IN2VS</text>
<text x="156.5" y="157.4">9</text>
<text x="156.5" y="160">4</text>
<text x="140.1" y="162.5">10</text>
<text x="140.1" y="165">12</text>
<text x="146.1" y="163.8">IN3</text>
<text x="146.1" y="166.3">IN4</text>
<text x="147.1" y="166.3">OUT1</text>
<text x="156.5" y="165">2</text>
<text x="156.5" y="167.6">3</text>
<text x="255.2" y="163.8">1</text>
<text x="255.2" y="166.3">2</text>
<text x="140.1" y="172.6">11</text>
<text x="141.2" y="170.1">6</text>
<text x="146.1" y="171.4">ENA</text>
<text x="146.1" y="173.9">ENB</text>
<text x="147.1" y="168.8">OUT2</text>
<text x="147.1" y="171.4">OUT3</text>
<text x="147.1" y="173.9">OUT4</text>
<text x="156.5" y="170.1">13</text>
<text x="156.5" y="172.6">14</text>
<text x="3.9" y="179">D</text>
<text x="148.9" y="179">SeA</text>
<text x="156.5" y="177.7">1</text>
<text x="201.4" y="177.7">Title</text>
<text x="290.7" y="179">D</text>
<text x="141.2" y="180.2">8</text>
<text x="146.1" y="181.5">GND</text>
<text x="149" y="181.5">SeB</text>
<text x="156.5" y="180.2">15</text>
<text x="201.4" y="185.3">Size</text>
<text x="214.1" y="185.3">Number</text>
<text x="264.8" y="185.3">Revision</text>
<text x="202.7" y="189.1">A4</text>
<text x="201.4" y="192.9">Date:</text>
<text x="201.4" y="195.5">File:</text>
<text x="212.8" y="192.9">2016/9/22</text>
<text x="212.8" y="195.5">C:\Users\..\</text>
<text x="229.3" y="195.5">.Sch</text>
<text x="252.2" y="192.9">Sheet</text>
<text x="252.2" y="195.5">Drawn By:</text>
<text x="259.2" y="192.9">of</text>
<text x="38.2" y="199.3">1</text>
<text x="111.1" y="199.3">2</text>
<text x="184.1" y="199.3">3</text>
<text x="257" y="199.3">4</text>
</g>
<g font-size="2.2" fill="#000080">
<text x="126.5" y="40.8">LCD1062</text>
<text x="65.9" y="56">8550</text>
<text x="210" y="57.5">R6</text>
<text x="235.7" y="55.7">8550</text>
<text x="75.5" y="60">R4</text>
<text x="75.5" y="64.6">2.2K</text>
<text x="210" y="62.1">2.2K</text>
<text x="45.3" y="70.9">FMQ</text>
<text x="210" y="70.2">R7</text>
<text x="116.1" y="75.3">RP</text>
<text x="123.8" y="75.3">103</text>
<text x="210" y="74.7">2.2K</text>
<text x="111.3" y="81.3">U1</text>
<text x="169.7" y="81.3">R3</text>
<text x="207.7" y="81.1">D1</text>
<text x="207.7" y="83.6">R_LED</text>
<text x="243.5" y="83.6">K1</text>
<text x="253.4" y="91.5">JP3</text>
<text x="35.2" y="96.6">JP1</text>
<text x="75.8" y="99.1">S1</text>
<text x="88.5" y="96.3">C3</text>
<text x="88.5" y="98.8">10uF</text>
<text x="253.4" y="101.6">M</text>
<text x="35.2" y="109.2">DC5V</text>
<text x="87" y="111.5">R1</text>
<text x="169.7" y="109">10K</text>
<text x="87" y="114.1">10K</text>
<text x="78.3" y="124.5">S2</text>
<text x="210" y="126">R6</text>
<text x="235.7" y="124.2">8550</text>
<text x="210" y="130.5">2.2K</text>
<text x="27.6" y="132.1">S4</text>
<text x="78.3" y="132.1">S3</text>
<text x="78.3" y="139.7">S4</text>
<text x="118.7" y="139.7">Y1</text>
<text x="179.8" y="142.2">J3</text>
<text x="210" y="138.7">R7</text>
<text x="210" y="143.2">2.2K</text>
<text x="116.4" y="149.6">C1</text>
<text x="118.7" y="147.3">12M</text>
<text x="131.6" y="149.6">C2</text>
<text x="172.5" y="144.5">D1</text>
<text x="172.5" y="147">IN4007</text>
<text x="197.9" y="144.5">D2</text>
<text x="197.9" y="147">IN4007</text>
<text x="210.3" y="149.8">D2</text>
<text x="116.4" y="152.1">30P</text>
<text x="131.6" y="152.1">30P</text>
<text x="144.3" y="154.9">A2</text>
<text x="210.3" y="152.4">G-LED</text>
<text x="243.5" y="152.1">K1</text>
<text x="253.4" y="160">JP3</text>
<text x="180.1" y="167.3">D3</text>
<text x="182.1" y="165">104P</text>
<text x="192.8" y="167.3">D4</text>
<text x="180.1" y="169.8">IN4007</text>
<text x="192.8" y="169.8">IN4007</text>
<text x="253.4" y="170.1">M</text>
<text x="144.3" y="187.9">L298</text>
</g>
<g font-size="2.2" fill="#800000">
<text x="55.8" y="45.8">VCC</text>
<text x="200.1" y="58.5">P22</text>
<text x="85.9" y="61">P20</text>
<text x="111.6" y="63.6">VCC</text>
<text x="136" y="66.7" transform="rotate(-90 136 66.7)">P11</text>
<text x="141.1" y="66.7" transform="rotate(-90 141.1 66.7)">P12</text>
<text x="145" y="76.8" transform="rotate(90 145 76.8)">P00</text>
<text x="147.5" y="76.8" transform="rotate(90 147.5 76.8)">P01</text>
<text x="150.1" y="76.8" transform="rotate(90 150.1 76.8)">P02</text>
<text x="152.6" y="76.8" transform="rotate(90 152.6 76.8)">P03</text>
<text x="155.2" y="76.8" transform="rotate(90 155.2 76.8)">P04</text>
<text x="157.7" y="76.8" transform="rotate(90 157.7 76.8)">P05</text>
<text x="160.2" y="76.8" transform="rotate(90 160.2 76.8)">P06</text>
<text x="162.8" y="76.8" transform="rotate(90 162.8 76.8)">P07</text>
<text x="182.9" y="75">VCC</text>
<text x="83.7" y="81.3">VCC</text>
<text x="98.6" y="86.4">P11</text>
<text x="98.6" y="88.9">P12</text>
<text x="53.2" y="96.6">VCC</text>
<text x="91" y="104.2">RST</text>
<text x="96.1" y="106.7">P30</text>
<text x="230.9" y="104.2">VCC</text>
<text x="96.1" y="109.2">P31</text>
<text x="96.1" y="111.8">P32</text>
<text x="139.2" y="119.4">P25</text>
<text x="139.2" y="124.5">P23</text>
<text x="139.2" y="121.9">P24</text>
<text x="98.6" y="127">X1</text>
<text x="98.6" y="129.5">X2</text>
<text x="139.2" y="127">P22</text>
<text x="200.1" y="127">P22</text>
<text x="139.2" y="132.1">P20</text>
<text x="180.1" y="132.1">VCC</text>
<text x="111.3" y="142.2">X1</text>
<text x="129.1" y="142.2">X2</text>
<text x="159.8" y="154.9">VCC</text>
<text x="136.7" y="157.4">P24</text>
<text x="136.7" y="160">P25</text>
<text x="129.1" y="171.4">VCC</text>
<text x="230.9" y="172.6">VCC</text>
</g>
</svg>
